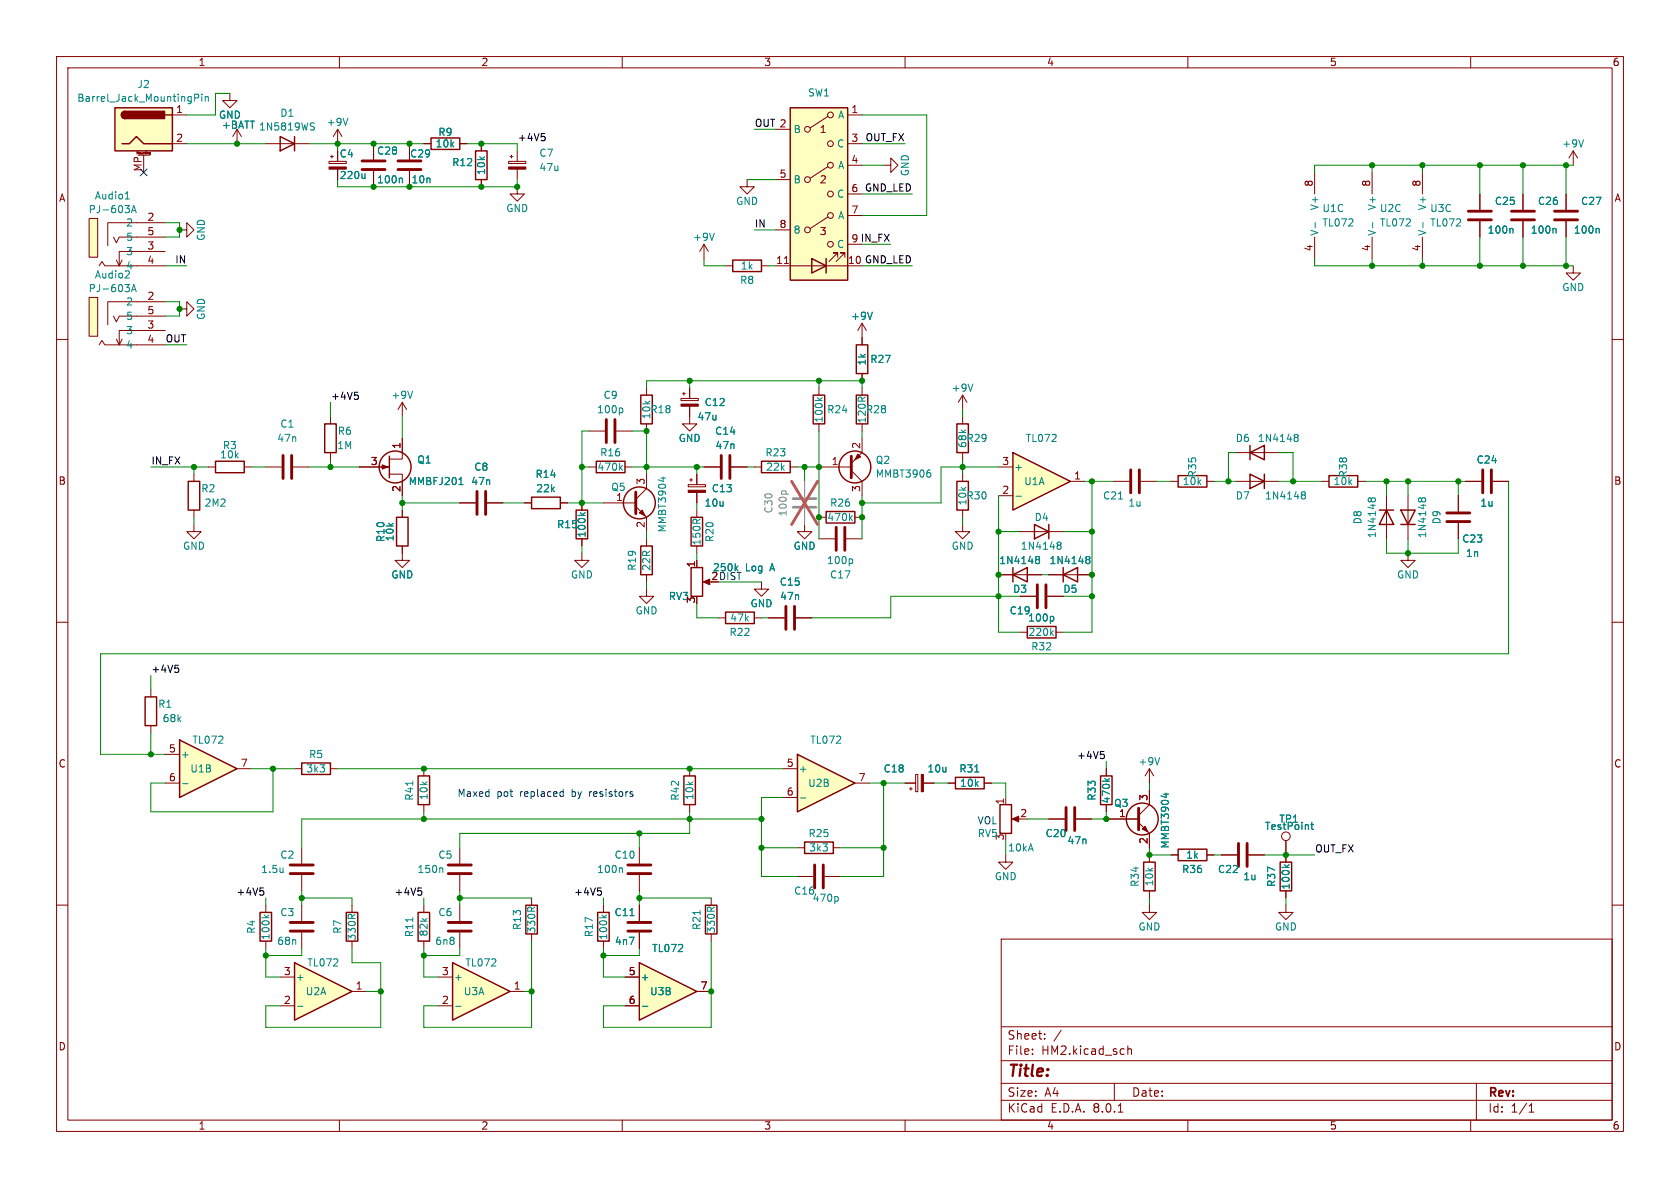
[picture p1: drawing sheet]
<svg xmlns="http://www.w3.org/2000/svg" width="297mm" height="210mm" viewBox="0 0 297 210" stroke-linecap="round" stroke-linejoin="round" font-family="sans-serif">
<g fill="none" stroke="#840000" stroke-width=".18">
<path d="M10 10h277v190h-277zM12 12h273v186h-273zM60 10v2M110 10v2M160 10v2M210 10v2M260 10v2M232.4 30.5v3.8M242.6 30.5v3.8M10 60h2M124.5 43.2l-.8 1.3M124.5 43.2v2.5"/>
<path d="M124.5 43.2l.7 1.3M128.3 47h1.2M134.6 47h1.3M152.4 57.2v3.8M152.4 57.2l-.8 1.2M152.4 57.2l.8 1.2M232.4 41.9v3.8M242.6 41.9v3.8M285 60h2M152.4 66v1.3M170.2 69.9v2.5M170.2 69.9l-.8 1.2"/>
<path d="M170.2 69.9l.7 1.2M36.8 82.6h1.3M43.2 82.6h1.2M123.2 90.2v1.2M123.2 96.5v1.3M124.5 82.6h2.8M129.3 82.6h2.8M133.3 82.6h1.3M139.7 82.6h1.3M142.2 92.7v1.3h1.3l-1.3 1.3-1.2-1.3h1.2M144.8 95.3h2.8M144.8 91.4h1.2"/>
<path d="M149.6 95.3h2.8M151.1 91.4h1.3M170.2 83.8v1.3M170.2 90.2v1.2M180.3 94h7.7M196.8 85.1h2.8M201.7 85.1h2.8M207 85.1h1.3M213.4 85.1h1.2M218.4 85.1h7.7M218.4 80h7.7M233.7 85.1h1.2"/>
<path d="M240 85.1h1.3M245.1 87.6v7.7M248.9 97.8v1.3h1.3l-1.3 1.2-1.3-1.2h1.3M248.9 87.6v7.7M257.8 87.6v2.8M257.8 92.5v2.8M10 110h2M127 109.2h1.3M133.3 109.2h1.3M134.6 102.9v1.2h1.3l-1.3 1.3-1.3-1.3h1.3M135.9 109.2h2.8M140.7 109.2h2.8"/>
<path d="M176.5 101.6h7.6M180.3 105.4h2.8M185.2 105.4h2.8M185.4 101.6h7.6M285 110h2M10 160h2M141 149.9h1.2M147.3 149.9h1.3M285 160h2M177 166h108v32h-108zM60 198v2M110 198v2"/>
<path d="M160 198v2M177 194.5h108M177 191.5h108M177 187.5h108M177 181.5h108M182.5 186.3v.1M182.5 185.5v.1M184.7 183.6v.1M184.7 182.8v.1M187.6 182.1l-1.3 2M197 191.5v3M197.7 196.6h.8"/>
<path d="M199.4 184.9v1.5M199.4 185.5l.2-.1 .4 .1v.9M210 198v2M260 198v2M261 191.5v6.5M270.3 196.6h.9M270.3 195.5l.4-.4v1.5"/>
</g>
<g fill="none" stroke="#840000" stroke-width=".25">
<path d="M129.5 46h5.1v2h-5.1zM151.4 61h2v5h-2zM221 78.7v2.6M38.1 81.5h5.1v2.1h-5.1zM122.2 91.4h2v5.1h-2zM134.6 81.5h5.1v2.1h-5.1zM146 90.4h5.1v2.1h-5.1zM169.2 85.1h2v5.1h-2zM182.9 92.7l2.5 1.3-2.5 1.3zM185.4 92.7v2.6M208.3 84.1h5.1v2h-5.1zM221 83.8l2.5 1.3-2.5 1.3z"/>
<path d="M221 80l2.5-1.3v2.6zM223.5 83.8v2.6M234.9 84.1h5.1v2h-5.1zM243.8 90.2h2.6M245.1 90.2l1.3 2.5h-2.6zM247.6 90.2h2.6l-1.3 2.5zM247.6 92.7h2.6M128.3 108.2h5v2h-5zM179.1 101.6l2.5-1.3v2.6zM179.1 100.3v2.6M188 101.6l2.5-1.3v2.6zM188 100.3v2.6"/>
<path d="M142.2 148.8h5.1v2.1h-5.1z"/>
</g>
<g fill="none" stroke="#008484" stroke-width=".18">
<path d="M232.5 39.3v1M242.7 39.3v1M126.3 41.2l-.4 1.3M154.2 55.2l-.4 1.3M172 67.9l-.4 1.3M228.9 77.3h.1M228.9 76.8h.4l.1 .1 .1 .2-.2 .2M229 77.3h.3M229 77.3l-.1 .1M229.3 77.3l.2 .3-.1 .3-.1 .1h-.4M150.3 91.5l.4 .5M150.5 98.8l.2 .2v.4l-.2 .2"/>
<path d="M150.7 91.2l-.5 .5M183.2 98.9h.1M183.2 98.4h.3l.2 .1 .1 .2-.3 .2M183.3 98.9h.2M183.3 98.9l-.1 .1M183.5 98.9l.3 .3-.1 .3-.2 .1h-.3M187 96.3l.1 .1M187 95.9l.4-.1 .1 .2 .1 .1-.2 .3M187.1 96.4h.3M187.1 96.4h-.1M187.4 96.4l.2 .2-.1 .4-.1 .1-.4-.1M192.1 98.9h.1"/>
<path d="M192.1 98.4h.3l.2 .1 .1 .2-.3 .2M192.2 98.9h.2M192.2 98.9l-.1 .1M192.4 98.9l.3 .3-.1 .3-.2 .1h-.3M197.7 88.2h.8M230.2 87.4l.1 .1M230.2 87l.3-.1 .2 .2 .1 .1-.3 .3M230.3 87.5h.2M230.3 87.5h-.1M230.5 87.5l.3 .2-.1 .4-.2 .1-.3-.1M242.4 88.5v.1M242.4 88.2l-.2-.2-.2 .1-.1 .1v.4"/>
<path d="M242.4 88.2l.3-.2 .3 .1 .1 .1v.4M242.4 88.2v.3M242.4 88.5l.1 .1M251.3 88.2l-.2-.2-.2 .1-.1 .1v.4M251.3 88.2l.3-.2 .3 .1 .1 .1v.4M251.3 88.5v.1M251.3 88.2v.3M251.3 88.5l.1 .1M186.1 109l.2 .2v.4l-.2 .2"/>
</g>
<path d="M127.5 80.5v4.1M129 80.5v4.1M147.8 93.2v4.1M149.4 93.2v4.1M199.9 83.1v4M201.4 83.1v4M255.8 92.2h4M255.8 90.7h4M138.9 107.2v4.1M140.5 107.2v4.1M183.4 103.4v4M184.9 103.4v4" fill="none" stroke="#840000" stroke-width=".51"/>
<path d="M140.2 89.7h4.1M140.2 88.1h4.1" fill="none" stroke="#a1a1a1" stroke-width=".51"/>
<path d="M138.2 87l.2-.2h.4l.2 .2M142.2 85.1v2.8M142.2 89.9v2.8" fill="none" stroke="#a1a1a1" stroke-width=".18"/>
<path d="M140 85.1l4.5 7.6M144.5 85.1l-4.5 7.6" fill="none" stroke="#e75356" stroke-width=".46"/>
<path d="M141 133.4l10.1 5-10.1 5.1z" fill="#ffffc2"/>
<g fill="none" stroke="#840000" stroke-width=".25">
<path d="M143.8 69.9h2v5h-2zM151.4 69.9h2v5h-2zM33.3 85.1h2v5.1h-2zM141 133.4l10.1 5-10.1 5.1zM176.8 142.2h2v5.1h-2zM226.3 152.4h2v5.1h-2z"/>
<circle cx="151.1" cy="82.5" r="2.82"/>
</g>
<g fill="none" stroke="#840000" stroke-width=".18">
<path d="M261.6 34.3v2.8M261.6 39.1v2.8M276.9 34.3v2.8M276.9 39.1v2.8M278.1 26.7l-.7 1.2M278.1 26.7v2.5M278.1 26.7l.8 1.2M144.8 68.6v1.3M144.8 74.9v1.3M152.4 77.5v2.5l-1.9 1.9M152.4 68.6v1.3M152.4 74.9v1.3"/>
<path d="M34.3 83.8v1.3M34.3 90.2v1.2M144.8 82.6h5.7M150.5 83.2l1.9 1.9v2.5M259.1 85.1h2.8M263.9 85.1h2.8M138.4 135.9h2.6M151.1 138.4h2.6M138.4 141h2.6M141 154.9h2.8M145.8 154.9h2.8M177.8 151.1v1.3h1.3l-1.3 1.3-1.3-1.3h1.3"/>
<path d="M177.8 141v1.2M179.3 144.8h1M185.4 144.8h2.8M190.2 144.8h2.8M227.3 148.6v3.8M227.3 157.5v1.3"/>
<circle cx="227.3" cy="147.8" r=".76"/>
</g>
<g fill="none" stroke="#008484" stroke-width=".18">
<path d="M279.9 24.7l-.4 1.3M267.3 40.4l.2 .2v.6M282.5 40.4l.2 .2v.6M144.5 70.3l.5 .5M145.4 70.3l-.5 .4M164.2 83.1h.2M164.3 83.6l.3 .2v.3l-.3 .2M141.5 141.1h1M148 158.5l.2 .2v.4l-.2 .2M227.1 152.9l.4 .4M227.9 152.9l-.5 .3M231.7 145.8h.5"/>
<path d="M231.9 145.4v1l.3 .2"/>
</g>
<path d="M259.6 37.3h4.1M259.6 38.9h4.1M274.8 37.3h4.1M274.8 38.9h4.1M150.5 80.6v3.9M262.1 83.1v4M263.7 83.1v4M144 152.9v4.1M145.5 152.9v4.1M188.5 142.7v4.1M190 142.7v4.1" fill="none" stroke="#840000" stroke-width=".51"/>
<g fill="#840000" stroke="#840000" stroke-width=".18">
<path d="M151.6 80.3l.5 .5-1 .5z"/>
<path d="M178.9 144.8l1.2-.5v1z"/>
</g>
<path d="M179.1 80l10.1 5.1-10.1 5.1z" fill="#ffffc2"/>
<g fill="none" stroke="#840000" stroke-width=".25">
<path d="M84.1 26.7h2v5.1h-2zM169.2 74.9h2v5.1h-2zM179.1 80l10.1 5.1-10.1 5.1zM181.6 110.7h5.1v2.1h-5.1zM168.9 137.4h5.1v2h-5.1zM194.6 137.2h2v5h-2zM202.2 152.4h2v5.1h-2zM208.3 150.1h5.1v2h-5.1zM105.7 161.3h2v5.1h-2z"/>
<circle cx="201.9" cy="144.8" r="2.82"/>
</g>
<g fill="none" stroke="#840000" stroke-width=".18">
<path d="M85.1 25.4v1.3M85.1 31.8v1.2M132.1 31.8v1.2h-1.3l1.3 1.3 1.2-1.3h-1.2M156.2 29.2h1.3v-1.3l1.2 1.3-1.2 1.3v-1.3M251.5 30.5v3.8M269.2 34.3v2.8M269.2 39.1v2.8M251.5 41.9v3.8M278.1 47v1.3h1.3l-1.3 1.2-1.2-1.2h1.2M170.2 73.7v1.2M34.3 92.7v1.3h1.3l-1.3 1.3-1.3-1.3h1.3M47 82.6h2.8"/>
<path d="M51.8 82.6h2.8M170.2 92.7v1.3h1.2l-1.2 1.3-1.3-1.3h1.3M170.2 80v1.3M176.5 87.6h2.6M176.5 82.6h2.6M189.2 85.1h2.6M180.3 111.8h1.3M186.7 111.8h1.3M160 138.4h1.9M160.8 139.4h.5M161 139.2v.5M161.9 136.9h.4v3.1h-.4z"/>
<path d="M163.2 138.4h1.9M167.6 138.4h1.3M174 138.4h1.3M195.6 135.9v1.3M203.2 135.9l-.8 1.3M203.2 135.9v2.5M203.2 139.7v2.5l-1.9 1.9M203.2 135.9l.8 1.3M195.6 144.8h5.7M195.6 142.2v1.3M201.3 145.4l1.9 1.9v2.6M203.2 151.1v1.3"/>
<path d="M203.2 157.5v1.3M207 151.1h1.3M213.4 151.1h1.2M215.9 151.1h2.8M220.7 151.1h2.8M106.7 160v1.3M106.7 166.4v1.2M113 160v2.8M113 164.8v2.8"/>
</g>
<g fill="none" stroke="#008484" stroke-width=".18">
<path d="M251.6 39.3v1M274.9 40.4l.2 .2v.6M179.6 87.7h1M185.9 111.9l.3 .4M186.2 111.5l-.4 .5M172.3 136.5h.8M195.3 137.6l.5 .5M196.2 137.6l-.5 .4M205 133.9l-.4 1.3M205.7 140.4h.9M206.2 140.2v.8M106.4 161.7l.5 .5"/>
<path d="M107.3 161.7l-.5 .4M111.4 161.9h.7"/>
</g>
<g fill="#840000" stroke="#840000" stroke-width=".18">
<path d="M162.9 136.9h.3v3.1h-.3z"/>
<path d="M201.9 146.6l.5-.5 .5 1z"/>
</g>
<path d="M267.2 37.3h4.1M267.2 38.9h4.1M50 80.5v4.1M51.6 80.5v4.1M201.3 142.9v3.8M218.9 149.1v4.1M220.5 149.1v4.1M111 163.1h4.1M111 164.6h4.1" fill="none" stroke="#840000" stroke-width=".51"/>
<path d="M80 170.2l10.2 5.1-10.2 5z" fill="#ffffc2"/>
<path d="M80 170.2l10.2 5.1-10.2 5zM124.7 160h2v5.1h-2z" fill="none" stroke="#840000" stroke-width=".25"/>
<path d="M125.7 158.8v1.2M77.5 177.8h2.5M77.5 172.7h2.5M90.2 175.3h2.5M125.7 165.1v1.3" fill="none" stroke="#840000" stroke-width=".18"/>
<path d="M80.5 177.9h1M123.8 161v.7" fill="none" stroke="#008484" stroke-width=".18"/>
<path d="M113 170.2l10.2 5.1-10.2 5z" fill="#ffffc2"/>
<path d="M93 160h2v5.1h-2zM113 170.2l10.2 5.1-10.2 5z" fill="none" stroke="#840000" stroke-width=".25"/>
<path d="M94 158.8v1.2M113 149.9v2.8M113 154.7v2.8M81.3 160v2.8M81.3 164.8v2.8M94 165.1v1.3M110.5 172.7h2.5M110.5 177.8h2.5M123.2 175.3h2.5" fill="none" stroke="#840000" stroke-width=".18"/>
<path d="M109.9 153.4l.1 .2v.6M113.6 177.9h.9" fill="none" stroke="#008484" stroke-width=".18"/>
<path d="M111 152.9h4.1M111 154.4h4.1M79.2 163.1h4.1M79.2 164.6h4.1" fill="none" stroke="#840000" stroke-width=".51"/>
<path d="M15.8 38.6h1.5v6.9h-1.5z" fill="#ffffc2"/>
<g fill="none" stroke="#840000" stroke-width=".18">
<path d="M15.8 38.6h1.5v6.9h-1.5zM29.2 39.4h-10.2v4M41.9 22.9l-.8 1.2M41.9 22.9v2.5M41.9 22.9l.8 1.2M47 25.4h7.6M66 25.4v2.8M66 30.2v2.8M72.4 25.4v2.8M72.4 30.2v2.8M74.9 25.4h1.3M81.3 25.4h1.2"/>
<path d="M17.5 47l.5-.8 .5 .8h10.7M20.1 41.9l.5 1 .5-1h8.1M20.6 46l.5 1 .5-1M29.2 44.5h-8.1v2.5M31.7 40.6h1.3v1.3l1.3-1.3-1.3-1.2v1.2"/>
</g>
<path d="M22.1 35.2h.8M22.4 34.1l.1-.2v1.3M23.2 37.6l.5-1.3 .4 1.3M23.4 37.2h.6M55.1 22.3l.4 .1 .1 .3-.3 .3h-.3M55.1 21.7l.5 .1M71 31.5l.1 .2v.6" fill="none" stroke="#008484" stroke-width=".18"/>
<path d="M49.5 24.1l2.6 1.3-2.6 1.3zM52.1 24.1v2.6M76.2 24.4h5.1v2h-5.1z" fill="none" stroke="#840000" stroke-width=".25"/>
<path d="M64 28.4h4.1M64 30h4.1M70.4 28.4h4M70.4 30h4" fill="none" stroke="#840000" stroke-width=".51"/>
<path d="M20.3 19.1h10.2v7.6h-10.2z" fill="#ffffc2"/>
<path d="M20.3 19.1h10.2v7.6h-10.2zM22.1 19.7a.64 .64 0 0 0-.6 .6 .64 .64 0 0 0 .6 .7M21.6 25.4h1.3l1.2-1.3 1.3 1.3h5.1M29.2 20.3h1.3M25.7 123.2h2v5.1h-2zM53.3 134.9h5.1v2h-5.1zM73.9 137.2h2v5h-2zM120.9 137.2h2v5h-2z" fill="none" stroke="#840000" stroke-width=".25"/>
<g fill="#840000" stroke="#840000" stroke-width=".25">
<path d="M21.6 19.9l.5-.2v1.3a.63 .63 0 0 1-.6-.4 .63 .63 0 0 1 .1-.7z"/>
<path d="M22.1 19.7h7v1.3h-7z"/>
</g>
<g fill="none" stroke="#840000" stroke-width=".18">
<path d="M40.6 16.5v1.3h1.3l-1.3 1.3-1.2-1.3h1.2M24.2 27.2v-.4l.1 .3 .2-.3v.4M24.4 27.4h2M25.4 27.4v3.1M25.7 26.8v.4M25.9 26.9h.1M25.9 26.8v.1M26.4 27.3h.2M26.4 27.2h.1M26.4 27v.2M26.4 27.2h.2M26.4 27h.1"/>
<path d="M26.4 27h.2M26.6 27.3h.1M26.6 27v.3M30.5 20.3h2.5M30.5 25.4h2.5M58.2 28.5h3v.4h-3zM58.4 27.7h.5M58.7 27.4v.5M59.7 22.9v2.5M59.7 29.9v1.9M59.7 22.9l-.8 1.2M59.7 22.9l.8 1.2"/>
<path d="M26.7 121.9v1.3M26.7 128.3v1.2M52.1 135.9h1.2M58.4 135.9h1.3M74.9 135.9v1.3M121.9 135.9v1.3M74.9 142.2v1.3M81.3 149.9v2.8M81.3 154.7v2.8M121.9 142.2v1.3M203.2 160v1.3h1.3l-1.3 1.3-1.3-1.3h1.3M227.3 160v1.3h1.3l-1.3 1.3-1.2-1.3h1.2"/>
</g>
<path d="M34.4 17.3l.6-.1 .1-.1v-.3l-.7-.2v1.3M35.7 16.6v.2M35.7 17.1v.8M36.3 17.1v.8M36.3 17.2l.2-.1h.3v.8M61.5 20.9l-.4 1.3M64.5 30.7v.9M64.5 31.4l-.2 .2M73 138.1v.7M78.1 153.4l.2 .2v.6" fill="none" stroke="#008484" stroke-width=".18"/>
<path d="M58.2 29.5h3v.4h-3z" fill="#840000" stroke="#840000" stroke-width=".18"/>
<path d="M79.2 152.9h4.1M79.2 154.4h4.1" fill="none" stroke="#840000" stroke-width=".51"/>
<path d="M31.7 130.8l10.2 5.1-10.2 5.1z" fill="#ffffc2"/>
<g fill="none" stroke="#840000" stroke-width=".25">
<path d="M68.8 80.6v3.9M70.1 91.4h2v5.1h-2zM94 87.9h5.1v2h-5.1zM101.9 90.2h2v5.1h-2zM105.4 81.5h5.1v2.1h-5.1zM113.3 96.5h2v5.1h-2zM122.2 100.3h2v5.1h-2zM31.7 130.8l10.2 5.1-10.2 5.1zM46 161.3h2v5.1h-2zM73.9 161.3h2v5.1h-2z"/>
<circle cx="69.8" cy="82.5" r="2.82"/>
<circle cx="113" cy="88.9" r="2.82"/>
</g>
<g fill="none" stroke="#840000" stroke-width=".18">
<path d="M71.1 77.5v3.7h-2.3M71.1 71.1v2.6M71.1 71.1l-.7 1.3M71.1 71.1l.8 1.3M63.5 82.6h5.3M68.8 83.8h2.3v3.8M71.1 96.5v2.6h1.3l-1.3 1.2-1.3-1.2h1.3M71.1 90.2v1.2M81.3 88.9h2.8M86.1 88.9h2.8M92.7 88.9h1.3M99.1 88.9h1.2"/>
<path d="M102.9 97.8v1.3h1.2l-1.2 1.2-1.3-1.2h1.3M102.9 88.9v1.3M102.9 95.3v1.2M104.1 82.6h1.3M106.7 88.9h5.7M110.5 82.6h1.3M112.4 89.5l1.9 1.9v2.6M114.3 83.8v2.6l-1.9 1.9M114.3 95.3v1.2M121.7 85.7h3v.4h-3zM121.9 84.8h.5M122.2 84.6v.5"/>
<path d="M123.2 83.8v1.9M123.2 87v1.9M123.2 99.1v1.2M114.3 104.1v1.3h1.3l-1.3 1.3-1.3-1.3h1.3M114.3 101.6v1.3M124.7 102.9h1M29.2 133.4h2.5M29.2 138.4h2.5M41.9 135.9h2.5M53.3 149.9v2.8M53.3 154.7v2.8M47 160v1.3"/>
<path d="M47 166.4v1.2M53.3 160v2.8M53.3 164.8v2.8M74.9 160v1.3M74.9 166.4v1.2"/>
</g>
<g fill="none" stroke="#008484" stroke-width=".18">
<path d="M72.9 69.2l-.4 1.2M81.1 85.7h.8M81.4 84.6l.1-.2v1.3M102.6 90.6l.5 .5M103.4 90.6l-.4 .4M109.7 82.6l.3 .5M110 82.3l-.4 .5M116.8 84.5h.9M117.3 84.3v.8M130.1 100.4l.4 .5M130.5 100.1l-.5 .4M32.3 138.5h.9"/>
<path d="M50 153.4v.8M50 154.1v.1M46.7 161.7l.5 .5M47.6 161.7l-.5 .4M73 162.2v.8"/>
</g>
<g fill="#840000" stroke="#840000" stroke-width=".18">
<path d="M67.6 82.2l1 .4-1 .3z"/>
<path d="M113 90.7l.5-.5 .5 1z"/>
<path d="M121.7 86.7h3v.3h-3z"/>
<path d="M124.3 102.9l1.2-.5v1z"/>
</g>
<path d="M84.3 86.9v4M85.9 86.9v4M112.4 87v3.8M51.3 152.9h4.1M51.3 154.4h4.1M51.3 163.1h4.1M51.3 164.6h4.1" fill="none" stroke="#840000" stroke-width=".51"/>
<path d="M52.1 170.2l10.1 5.1-10.1 5z" fill="#ffffc2"/>
<path d="M57.4 74.9h2v5.1h-2zM52.1 170.2l10.1 5.1-10.1 5zM61.2 161.3h2v5.1h-2z" fill="none" stroke="#840000" stroke-width=".25"/>
<g fill="none" stroke="#840000" stroke-width=".18">
<path d="M89.9 28.5h3.1v.4h-3.1zM90.2 27.7h.5M90.4 27.4v.5M91.4 33v1.3h-1.2l1.2 1.3 1.3-1.3h-1.3M91.4 26.7v1.8M91.4 29.9v1.9M58.4 73.7v1.2M120.4 70.4h3v.4h-3zM120.6 69.6h.6M120.9 69.3v.6M121.9 71.8v3.1h1.3l-1.3 1.3-1.3-1.3h1.3M121.9 68.6v1.8"/>
<path d="M58.4 80v1.3M49.5 177.8h2.6M49.5 172.7h2.6M62.2 175.3h2.6M62.2 160v1.3M62.2 166.4v1.2"/>
</g>
<path d="M52.6 177.9h1" fill="none" stroke="#008484" stroke-width=".18"/>
<g fill="#840000" stroke="#840000" stroke-width=".18">
<path d="M89.9 29.5h3.1v.4h-3.1z"/>
<path d="M120.4 71.4h3v.4h-3z"/>
</g>
<path d="M139.7 19.1h10.2v30.4h-10.2z" fill="#ffffc2"/>
<g fill="none" stroke="#840000" stroke-width=".18">
<path d="M137.2 22.9h2.5M137.2 31.8h2.5M146.4 38.4l-3.1 2M146.4 29.5l-3.1 2M146.4 20.6l-3.1 2M149.9 20.3h2.5M149.9 25.4h2.5M149.9 29.2h2.5M149.9 34.3h2.5M149.9 38.1h2.5M31.7 54.6h1.3v1.3l1.3-1.3-1.3-1.3v1.3M137.2 47h12.7"/>
<path d="M137.2 40.6h2.5M138.7 46.6h.7M148.1 45.5v-.8h-.8h.8l-1.5 1.5M149.4 45.5v-.8h-.8h.8l-1.6 1.5M149.9 43.2h2.5M104.1 76.2h2.8M109 76.2h2.8M114.3 68.6v1.3M114.3 74.9v1.3"/>
<circle cx="142.7" cy="31.8" r=".51"/>
<circle cx="142.7" cy="22.9" r=".51"/>
<circle cx="146.8" cy="34.3" r=".51"/>
<circle cx="146.8" cy="25.4" r=".51"/>
<circle cx="146.8" cy="29.2" r=".51"/>
<circle cx="146.8" cy="20.3" r=".51"/>
<circle cx="146.8" cy="38.1" r=".51"/>
<circle cx="142.7" cy="40.6" r=".51"/>
<circle cx="146.8" cy="43.2" r=".51"/>
</g>
<path d="M139.7 19.1h10.2v30.4h-10.2zM143.5 45.7l2.5 1.3-2.5 1.3zM146 45.7v2.6M113.3 69.9h2v5h-2z" fill="none" stroke="#840000" stroke-width=".25"/>
<path d="M107.2 74.2v4M108.7 74.2v4" fill="none" stroke="#840000" stroke-width=".51"/>
<path d="M109.9 72.1l.2 .3v.3l-.2 .3" fill="none" stroke="#008484" stroke-width=".18"/>
<path d="M15.8 52.6h1.5v6.8h-1.5z" fill="#ffffc2"/>
<g fill="none" stroke="#840000" stroke-width=".18">
<path d="M59.7 29.9v1.9M66 25.4v2.8M66 30.2v2.8M72.4 25.4v2.8M72.4 30.2v2.8M74.9 25.4h1.3M81.3 25.4h1.2M85.1 25.4v1.3M85.1 31.8v1.2M261.6 34.3v2.8M261.6 39.1v2.8M269.2 34.3v2.8"/>
<path d="M269.2 39.1v2.8M276.9 34.3v2.8M276.9 39.1v2.8M15.8 52.6h1.5v6.8h-1.5zM20.1 55.9l.5 1 .5-1h8.1M20.6 59.9l.5 1.1 .5-1.1M29.2 53.3h-10.2v4.1M29.2 58.4h-8.1v2.6M152.4 59.7v1.3M17.5 61l.5-.8 .5 .8h10.7M71.1 77.5v2.5M121.9 68.6v1.8"/>
<path d="M121.9 71.8v1.9M152.4 66v1.3M63.5 82.6h5.3M71.1 85.1v2.5M71.1 90.2v1.2M71.1 96.5v1.3M81.3 88.9h2.8M86.1 88.9h2.8M92.7 88.9h1.3M99.1 88.9h1.2M102.9 88.9v1.3M102.9 95.3v1.2"/>
<path d="M123.2 83.8v1.9M123.2 87v1.9M123.2 99.1v1.2M124.5 82.6h2.8M129.3 82.6h2.8M257.8 87.6v2.8M257.8 92.5v2.8M259.1 85.1h2.8M263.9 85.1h2.8M135.9 109.2h2.8M140.7 109.2h2.8M176.5 101.6h2.6"/>
<path d="M180.3 105.4h2.8M181.6 101.6h2.5M185.2 105.4h2.8M185.4 101.6h2.6M190.5 101.6h2.5M160 138.4h1.9M163.2 138.4h1.9M167.6 138.4h1.3M174 138.4h1.3M195.6 135.9v1.3M203.2 139.7v2.5M185.4 144.8h2.8"/>
<path d="M190.2 144.8h2.8M195.6 144.8h5.7M195.6 142.2v1.3M203.2 147.3v2.6M207 151.1h1.3M213.4 151.1h1.2M215.9 151.1h2.8M220.7 151.1h2.8M227.3 148.6v3.8M227.3 157.5v1.3M110.5 172.7h2.5M110.5 177.8h2.5"/>
<path d="M113 160v2.8M113 164.8v2.8M123.2 175.3h2.5"/>
</g>
<g fill="none" stroke="#008484" stroke-width=".18">
<path d="M64.5 30.7v.9M64.5 31.4l-.2 .2M71 31.5l.1 .2v.6M22.8 48.4l-.7 .7h.8M23.2 51.6l.5-1.3 .4 1.3M23.4 51.2h.6M154.2 55.2l-.4 1.3M267.3 40.4l.2 .2v.6M274.9 40.4l.2 .2v.6M282.5 40.4l.2 .2v.6M81.1 85.7h.8M81.4 84.6l.1-.2v1.3"/>
<path d="M102.6 90.6l.5 .5M103.4 90.6l-.4 .4M183.2 98.9h.1M183.2 98.4h.3l.2 .1 .1 .2-.3 .2M183.3 98.9h.2M183.3 98.9l-.1 .1M183.5 98.9l.3 .3-.1 .3-.2 .1h-.3M192.1 98.4h.3l.2 .1 .1 .2-.3 .2M192.1 98.9h.1M192.2 98.9h.2M192.2 98.9l-.1 .1M192.4 98.9l.3 .3-.1 .3-.2 .1h-.3"/>
<path d="M130.1 100.4l.4 .5M130.5 100.1l-.5 .4M186.1 109l.2 .2v.4l-.2 .2M172.3 136.5h.8M195.3 137.6l.5 .5M196.2 137.6l-.5 .4M205.7 140.4h.9M206.2 140.2v.8M227.1 152.9l.4 .4M227.9 152.9l-.5 .3M231.7 145.8h.5M231.9 145.4v1l.3 .2"/>
<path d="M111.4 161.9h.7M113.6 177.9h.9"/>
</g>
<g fill="none" stroke="#000" stroke-width=".18">
<path d="M95.7 23.6h.6M96.1 24.1l.3 .2v.3l-.3 .3M62.7 69.3h.6M63.1 69.8l.3 .3v.3l-.3 .2M30.9 117.6h.6M31.4 118.1l.2 .2v.3l-.2 .3M194.6 132.8h.6M195 133.3l.2 .3v.3l-.2 .2M46 157h.6M46.4 157.5l.2 .2v.3l-.2 .2M73.9 157h.6M74.3 157.5l.3 .2v.3l-.3 .2"/>
<path d="M105.7 157h.6M106.1 157.5l.2 .2v.3l-.2 .2"/>
</g>
<path d="M99.2 139.9l.4 .1M99.6 139.5v1.3M99.6 140.7l-.4 .1M111.9 140.4v.3" fill="none" stroke="#0000c2" stroke-width=".18"/>
<g fill="none" stroke="#008400" stroke-width=".18">
<path d="M40.6 16.5h-2.5v3.8h-5.1M29.2 39.4h2.5v2.5h-2.5M33 25.4h14M54.6 25.4h20.3M59.7 25.4v1.3M59.7 31.8v1.2h31.7v-1.2M82.5 25.4h8.9v1.3M132.1 31.8h5.1M133.3 22.9h3.9M152.4 20.3h11.4v17.8h-11.4M152.4 34.3h8.9M152.4 29.2h3.8"/>
<path d="M152.4 25.4h7.6M242.6 29.2v1.3M251.5 29.2v1.3M261.6 29.2v5.1M269.2 29.2v5.1M276.9 29.2v5.1M278.1 29.2h-45.7v1.3M29.2 47h3.8M29.2 53.3h2.5v2.6h-2.5M124.5 45.7v1.3h3.8M133.3 40.6h3.9M135.9 47h1.3"/>
<path d="M152.4 43.2h5.1M152.4 47h8.9M232.4 45.7v1.3h45.7M242.6 45.7v1.3M251.5 45.7v1.3M261.6 41.9v5.1M269.2 41.9v5.1M276.9 41.9v5.1M29.2 61h3.8M58.4 71.1v2.6M71.1 73.7v3.8M104.1 76.2h-1.2v12.7"/>
<path d="M111.8 76.2h2.5v7.6M114.3 68.6v-1.3h38.1v1.3M121.9 67.3v1.3M144.8 67.3v1.3M144.8 76.2v19.1M152.4 76.2v1.3M170.2 72.4v1.3M26.7 82.6h10.1M34.3 82.6v1.2M34.3 91.4v1.3M44.4 82.6h2.6M54.6 82.6h8.9"/>
<path d="M58.4 81.3v1.3M71.1 87.6v2.6M71.1 88.9h10.2M88.9 88.9h3.8M100.3 88.9h6.4M102.9 96.5v1.3M102.9 82.6h1.2M111.8 82.6h12.7M114.3 94v1.3M123.2 82.6v1.2M123.2 88.9v1.3M123.2 97.8v1.3"/>
<path d="M132.1 82.6h1.2M141 82.6h3.8M142.2 82.6v2.5M152.4 87.6v7.7M170.2 81.3v2.5M170.2 91.4v1.3M176.5 87.6v24.2h3.8M176.5 82.6h-10.1v6.3h-14M176.5 94h3.8M188 94h5M191.8 85.1h5M193 85.1v26.7h-5"/>
<path d="M204.5 85.1h2.5M214.6 85.1h3.8M218.4 80h-1.2v5.1M226.1 85.1h7.6M226.1 80h2.5v5.1M241.3 85.1h17.8M245.1 85.1v2.5M245.1 95.3v2.5h12.7v-2.5M248.9 85.1v2.5M248.9 95.3v2.5M257.8 85.1v2.5M266.7 85.1v30.5h-248.9v17.8h11.4"/>
<path d="M26.7 119.4v2.5M114.3 102.9v1.2M123.2 106.7v2.5h3.8M127 102.9h7.6M134.6 109.2h1.3M180.3 105.4h-22.8v3.8h-14M184.1 101.6h1.3M188 105.4h5M26.7 129.5v3.9M44.4 135.9h7.7M48.3 135.9v7.6h-21.6v-5.1h2.5M59.7 135.9h78.7"/>
<path d="M153.7 138.4h6.3M156.2 138.4v16.5h-7.6M165.1 138.4h2.5M175.3 138.4h2.5v2.6M195.6 134.6v1.3M203.2 138.4v1.3M47 158.8v1.2M53.3 158.8h8.9v1.2M53.3 157.5v2.5M74.9 143.5v1.3M74.9 158.8v1.2M81.3 158.8h12.7"/>
<path d="M81.3 157.5v2.5M106.7 158.8v1.2M113 158.8h12.7M113 147.3v2.6M113 157.5v2.5M121.9 143.5v3.8h-40.6v2.6M134.6 149.9h6.4M134.6 144.8h-81.3v5.1M138.4 141h-3.8v13.9h6.4M148.6 149.9h7.6M177.8 148.6v2.5M181.6 144.8h3.8"/>
<path d="M195.6 143.5v1.3h-2.6M203.2 149.9v1.2h3.8M203.2 158.8v1.2M214.6 151.1h1.3M223.5 151.1h8.9M227.3 158.8v1.2M47 167.6v5.1h2.5M53.3 167.6v1.3h-6.3M62.2 167.6v2.6h5.1v11.4h-20.3v-3.8h2.5M64.8 175.3h2.5M74.9 167.6v5.1h2.6M81.3 167.6v1.3h-6.4"/>
<path d="M92.7 175.3h1.3M94 166.4v15.2h-19.1v-3.8h2.6M106.7 167.6v5.1h3.8M113 167.6v1.3h-6.3M125.7 166.4v15.2h-19v-3.8h3.8"/>
</g>
<path d="M24.8 29.9l1.2 1.2M26 29.9l-1.2 1.2" fill="none" stroke="#000084" stroke-width=".18"/>
<path d="M138.2 87l.2-.2h.4l.2 .2M142.2 85.1v2.8M142.2 89.9v2.8" fill="none" stroke="#a1a1a1" stroke-width=".18"/>
<path d="M140 85.1l4.5 7.6M144.5 85.1l-4.5 7.6" fill="none" stroke="#e75356" stroke-width=".46"/>
<g fill="#008400" stroke="#008400" stroke-width=".18">
<circle cx="248.9" cy="97.8" r=".46"/>
<circle cx="228.6" cy="85.1" r=".46"/>
<circle cx="245.1" cy="85.1" r=".46"/>
<circle cx="193" cy="94" r=".46"/>
<circle cx="193" cy="105.4" r=".46"/>
<circle cx="193" cy="101.6" r=".46"/>
<circle cx="217.2" cy="85.1" r=".46"/>
<circle cx="257.8" cy="85.1" r=".46"/>
<circle cx="248.9" cy="85.1" r=".46"/>
<circle cx="227.3" cy="151.1" r=".46"/>
<circle cx="195.6" cy="144.8" r=".46"/>
<circle cx="203.2" cy="151.1" r=".46"/>
<circle cx="142.2" cy="82.6" r=".46"/>
<circle cx="152.4" cy="88.9" r=".46"/>
<circle cx="152.4" cy="91.4" r=".46"/>
<circle cx="144.8" cy="82.6" r=".46"/>
<circle cx="144.8" cy="91.4" r=".46"/>
<circle cx="193" cy="85.1" r=".46"/>
<circle cx="176.5" cy="94" r=".46"/>
<circle cx="170.2" cy="82.6" r=".46"/>
<circle cx="152.4" cy="67.3" r=".46"/>
<circle cx="144.8" cy="67.3" r=".46"/>
<circle cx="176.5" cy="101.6" r=".46"/>
<circle cx="176.5" cy="105.4" r=".46"/>
<circle cx="156.2" cy="149.9" r=".46"/>
<circle cx="156.2" cy="138.4" r=".46"/>
<circle cx="269.2" cy="47" r=".46"/>
<circle cx="261.6" cy="47" r=".46"/>
<circle cx="251.5" cy="29.2" r=".46"/>
<circle cx="261.6" cy="29.2" r=".46"/>
<circle cx="269.2" cy="29.2" r=".46"/>
<circle cx="276.9" cy="47" r=".46"/>
<circle cx="276.9" cy="29.2" r=".46"/>
<circle cx="251.5" cy="47" r=".46"/>
<circle cx="242.6" cy="47" r=".46"/>
<circle cx="242.6" cy="29.2" r=".46"/>
<circle cx="106.7" cy="168.9" r=".46"/>
<circle cx="113" cy="158.8" r=".46"/>
<circle cx="81.3" cy="158.8" r=".46"/>
<circle cx="94" cy="175.3" r=".46"/>
<circle cx="125.7" cy="175.3" r=".46"/>
<circle cx="31.7" cy="40.6" r=".46"/>
<circle cx="41.9" cy="25.4" r=".46"/>
<circle cx="72.4" cy="33" r=".46"/>
<circle cx="72.4" cy="25.4" r=".46"/>
<circle cx="66" cy="33" r=".46"/>
<circle cx="66" cy="25.4" r=".46"/>
<circle cx="59.7" cy="25.4" r=".46"/>
<circle cx="26.7" cy="133.4" r=".46"/>
<circle cx="113" cy="147.3" r=".46"/>
<circle cx="134.6" cy="149.9" r=".46"/>
<circle cx="134.6" cy="144.8" r=".46"/>
<circle cx="121.9" cy="144.8" r=".46"/>
<circle cx="74.9" cy="144.8" r=".46"/>
<circle cx="74.9" cy="135.9" r=".46"/>
<circle cx="48.3" cy="135.9" r=".46"/>
<circle cx="121.9" cy="135.9" r=".46"/>
<circle cx="58.4" cy="82.6" r=".46"/>
<circle cx="71.1" cy="88.9" r=".46"/>
<circle cx="114.3" cy="82.6" r=".46"/>
<circle cx="123.2" cy="82.6" r=".46"/>
<circle cx="102.9" cy="82.6" r=".46"/>
<circle cx="102.9" cy="88.9" r=".46"/>
<circle cx="74.9" cy="168.9" r=".46"/>
<circle cx="47" cy="168.9" r=".46"/>
<circle cx="53.3" cy="158.8" r=".46"/>
<circle cx="67.3" cy="175.3" r=".46"/>
<circle cx="91.4" cy="33" r=".46"/>
<circle cx="121.9" cy="67.3" r=".46"/>
<circle cx="85.1" cy="33" r=".46"/>
<circle cx="85.1" cy="25.4" r=".46"/>
<circle cx="114.3" cy="76.2" r=".46"/>
<circle cx="31.7" cy="54.6" r=".46"/>
<circle cx="34.3" cy="82.6" r=".46"/>
</g>
<text font-size="2.8" fill="#840000" x="178" y="190.9">Title:</text>
<g font-size="2.1" fill="#840000">
<text x="178" y="184">Sheet:</text>
<text x="178" y="186.7">File:</text>
<text x="184.1" y="186.7">HM2.kicad_sch</text>
<text x="178" y="196.9">KiCad</text>
<text x="178" y="194.1">Size:</text>
<text x="184.7" y="194.1">A4</text>
<text x="185.7" y="196.9">E.D.A.</text>
<text x="193.3" y="196.9">8.0.1</text>
<text x="200" y="194.1">Date:</text>
<text x="263" y="194.3">Rev:</text>
<text x="263" y="196.9">Id:</text>
<text x="267.1" y="196.9">1/1</text>
</g>
<g font-size="1.8" fill="#840000">
<text x="35" y="11.9">1</text>
<text x="85" y="11.9">2</text>
<text x="135" y="11.9">3</text>
<text x="185" y="11.9">4</text>
<text x="235" y="11.9">5</text>
<text x="285" y="11.9">6</text>
<text x="31" y="20.1">1</text>
<text x="144.8" y="23.7">1</text>
<text x="150.4" y="20.1">1</text>
<text x="31" y="25.1">2</text>
<text x="60" y="28">C4</text>
<text x="150.4" y="25.1">3</text>
<text x="150.4" y="29">4</text>
<text x="10.3" y="35.9">A</text>
<text x="25.1" y="30.4" transform="rotate(-90 25.1 30.4)">MP</text>
<text x="137.7" y="31.5">5</text>
<text x="144.8" y="32.6">2</text>
<text x="150.4" y="34">6</text>
<text x="232.2" y="33.1" transform="rotate(-90 232.2 33.1)">8</text>
<text x="242.3" y="33.1" transform="rotate(-90 242.3 33.1)">8</text>
<text x="251.2" y="33.1" transform="rotate(-90 251.2 33.1)">8</text>
<text x="285.3" y="35.9">A</text>
<text x="26" y="39.1">2</text>
<text x="26" y="41.7">5</text>
<text x="137.7" y="40.4">8</text>
<text x="144.8" y="41.8">3</text>
<text x="150.4" y="37.8">7</text>
<text x="26" y="44.2">3</text>
<text x="26" y="46.7">4</text>
<text x="137.1" y="46.7">11</text>
<text x="232.2" y="44.5" transform="rotate(-90 232.2 44.5)">4</text>
<text x="242.3" y="44.5" transform="rotate(-90 242.3 44.5)">4</text>
<text x="251.2" y="44.5" transform="rotate(-90 251.2 44.5)">4</text>
<text x="26" y="53.1">2</text>
<text x="26" y="58.2">3</text>
<text x="26" y="55.6">5</text>
<text x="26" y="60.7">4</text>
<text x="65.5" y="82.3">3</text>
<text x="70.9" y="79.4" transform="rotate(-90 70.9 79.4)">1</text>
<text x="146.9" y="82.3">1</text>
<text x="152.1" y="79.4" transform="rotate(-90 152.1 79.4)">2</text>
<text x="177.1" y="82.3">3</text>
<text x="10.3" y="85.9">B</text>
<text x="70.9" y="87.1" transform="rotate(-90 70.9 87.1)">2</text>
<text x="108.8" y="88.6">1</text>
<text x="114" y="85.8" transform="rotate(-90 114 85.8)">3</text>
<text x="152.1" y="87.1" transform="rotate(-90 152.1 87.1)">3</text>
<text x="177.1" y="87.4">2</text>
<text x="189.8" y="84.8">1</text>
<text x="285.3" y="85.9">B</text>
<text x="114" y="93.4" transform="rotate(-90 114 93.4)">2</text>
<text x="122.9" y="100.4" transform="rotate(-90 122.9 100.4)">1</text>
<text x="122.9" y="106.8" transform="rotate(-90 122.9 106.8)">3</text>
<text x="125.7" y="102.6">2</text>
<text x="10.3" y="135.9">C</text>
<text x="29.8" y="133.1">5</text>
<text x="42.5" y="135.6">7</text>
<text x="139" y="135.6">5</text>
<text x="285.3" y="135.9">C</text>
<text x="29.8" y="138.2">6</text>
<text x="139" y="140.7">6</text>
<text x="151.7" y="138.2">7</text>
<text x="177.5" y="142.3" transform="rotate(-90 177.5 142.3)">1</text>
<text x="202.9" y="141.7" transform="rotate(-90 202.9 141.7)">3</text>
<text x="180.3" y="144.5">2</text>
<text x="197.7" y="144.5">1</text>
<text x="202.9" y="149.3" transform="rotate(-90 202.9 149.3)">2</text>
<text x="50.1" y="172.5">3</text>
<text x="78" y="172.5">3</text>
<text x="111.1" y="172.5">5</text>
<text x="50.1" y="177.5">2</text>
<text x="62.8" y="175">1</text>
<text x="78" y="177.5">2</text>
<text x="90.7" y="175">1</text>
<text x="111.1" y="177.5">6</text>
<text x="123.8" y="175">7</text>
<text x="10.3" y="185.9">D</text>
<text x="285.3" y="185.9">D</text>
<text x="35" y="199.9">1</text>
<text x="85" y="199.9">2</text>
<text x="135" y="199.9">3</text>
<text x="185" y="199.9">4</text>
<text x="235" y="199.9">5</text>
<text x="285" y="199.9">6</text>
</g>
<g font-size="1.8" fill="#008484">
<text x="24.2" y="15.8">J2</text>
<text x="142.7" y="17.3">SW1</text>
<text x="13.6" y="18.2">Barrel_Jack_MountingPin</text>
<text x="38.6" y="21.2">GND</text>
<text x="39.1" y="23">+BATT 1N5819WS</text>
<text x="39.1" y="23">+BATT</text>
<text x="49.5" y="20.8">D1</text>
<text x="57.7" y="22.5">+9V</text>
<text x="140.2" y="23.7">B</text>
<text x="148.1" y="21.2">A</text>
<text x="66.6" y="27.5">C28</text>
<text x="72.4" y="28">C29</text>
<text x="76.9" y="26.3">10k</text>
<text x="77.4" y="24.2">R9</text>
<text x="79.8" y="29.6">R12</text>
<text x="95.3" y="27.9">C7</text>
<text x="147.9" y="26.3">C</text>
<text x="276.1" y="26.3">+9V</text>
<text x="16.7" y="35.5">Audio1</text>
<text x="60" y="31.9">220u</text>
<text x="66.6" y="32.6">100n</text>
<text x="72.7" y="32.6">10n</text>
<text x="86" y="31" transform="rotate(-90 86 31)">10k</text>
<text x="95.3" y="30.5">47u</text>
<text x="140.2" y="32.6">B</text>
<text x="147.9" y="35.2">C</text>
<text x="148.1" y="30.1">A</text>
<text x="160.9" y="31.2" transform="rotate(-90 160.9 31.2)">GND</text>
<text x="15.6" y="37.9">PJ-603A</text>
<text x="22.2" y="40.2">2</text>
<text x="89.4" y="37.7">GND</text>
<text x="130" y="36.4">GND</text>
<text x="140.2" y="41.5">8</text>
<text x="148.1" y="39">A</text>
<text x="233.3" y="41.8" transform="rotate(-90 233.3 41.8)">V-</text>
<text x="233.3" y="37.3" transform="rotate(-90 233.3 37.3)">V+</text>
<text x="233.7" y="37.7">U1C</text>
<text x="233.7" y="40.2">TL072</text>
<text x="243.4" y="41.8" transform="rotate(-90 243.4 41.8)">V-</text>
<text x="243.4" y="37.3" transform="rotate(-90 243.4 37.3)">V+</text>
<text x="243.8" y="37.7">U2C</text>
<text x="243.8" y="40.2">TL072</text>
<text x="252.3" y="41.8" transform="rotate(-90 252.3 41.8)">V-</text>
<text x="252.3" y="37.3" transform="rotate(-90 252.3 37.3)">V+</text>
<text x="252.7" y="37.7">U3C</text>
<text x="252.7" y="40.2">TL072</text>
<text x="262.9" y="41.5">100n</text>
<text x="264.2" y="36.4">C25</text>
<text x="270.5" y="41.5">100n</text>
<text x="271.8" y="36.4">C26</text>
<text x="278.1" y="41.5">100n</text>
<text x="279.4" y="36.4">C27</text>
<text x="22.2" y="45.3">3</text>
<text x="22.2" y="47.9">4</text>
<text x="22.2" y="42.8">5</text>
<text x="36.4" y="42.7" transform="rotate(-90 36.4 42.7)">GND</text>
<text x="122.4" y="42.8">+9V</text>
<text x="130.9" y="47.9">1k</text>
<text x="147.9" y="44">C</text>
<text x="15.6" y="51.9">PJ-603A</text>
<text x="16.7" y="49.4">Audio2</text>
<text x="130.7" y="50.4">R8</text>
<text x="276.1" y="51.7">GND</text>
<text x="22.2" y="54.2">2</text>
<text x="22.2" y="59.3">3</text>
<text x="22.2" y="56.7">5</text>
<text x="36.4" y="56.6" transform="rotate(-90 36.4 56.6)">GND</text>
<text x="150.4" y="56.7">+9V</text>
<text x="22.2" y="61.8">4</text>
<text x="153.3" y="64.7" transform="rotate(-90 153.3 64.7)">1k</text>
<text x="153.8" y="64.4">R27</text>
<text x="69.1" y="70.7">+9V</text>
<text x="106.6" y="70.7">C9</text>
<text x="124.5" y="72">C12</text>
<text x="168.1" y="69.4">+9V</text>
<text x="49.5" y="75.8">C1</text>
<text x="59.6" y="77.1">R6</text>
<text x="105.5" y="73.3">100p</text>
<text x="114.9" y="73.3">R18</text>
<text x="115.2" y="74.2" transform="rotate(-90 115.2 74.2)">10k</text>
<text x="123.2" y="74.5">47u</text>
<text x="126.3" y="77.1">C14</text>
<text x="145.6" y="74.8" transform="rotate(-90 145.6 74.8)">100k</text>
<text x="146.1" y="73.3">R24</text>
<text x="153" y="73.3">R28</text>
<text x="153.3" y="74.9" transform="rotate(-90 153.3 74.9)">120R</text>
<text x="38.8" y="81.2">10k</text>
<text x="39.3" y="79.6">R3</text>
<text x="48.9" y="78.3">47n</text>
<text x="59.5" y="79.6">1M</text>
<text x="73.7" y="82.1">Q1</text>
<text x="83.7" y="83.4">C8</text>
<text x="105.5" y="83.4">470k</text>
<text x="106" y="80.9">R16</text>
<text x="119.9" y="78.3">GND</text>
<text x="126.4" y="79.6">47n</text>
<text x="135.2" y="80.9">R23</text>
<text x="135.3" y="83.4">22k</text>
<text x="154.7" y="82.2">Q2</text>
<text x="170.8" y="78.3">R29</text>
<text x="171" y="79.3" transform="rotate(-90 171 79.3)">68k</text>
<text x="179.2" y="83.4">+</text>
<text x="181.2" y="78.3">TL072</text>
<text x="218.4" y="78.3">D6</text>
<text x="222.3" y="78.3">1N4148</text>
<text x="260.9" y="82.1">C24</text>
<text x="35.5" y="87.2">R2</text>
<text x="36.1" y="89.8">2M2</text>
<text x="72.1" y="86">MMBFJ201</text>
<text x="83.2" y="86">47n</text>
<text x="94.6" y="84.7">R14</text>
<text x="94.7" y="87.2">22k</text>
<text x="108" y="87">Q5</text>
<text x="124.5" y="89.8">10u</text>
<text x="125.7" y="87.2">C13</text>
<text x="146.6" y="89.8">R26</text>
<text x="154.7" y="84.6">MMBT3906</text>
<text x="170.8" y="88.5">R30</text>
<text x="171" y="89.5" transform="rotate(-90 171 89.5)">10k</text>
<text x="181" y="86">U1A</text>
<text x="194.9" y="88.5">C21</text>
<text x="199.4" y="89.8">1u</text>
<text x="209" y="86">10k</text>
<text x="211.7" y="84.5" transform="rotate(-90 211.7 84.5)">R35</text>
<text x="218.4" y="88.5">D7</text>
<text x="223.5" y="88.5">1N4148</text>
<text x="235.7" y="86">10k</text>
<text x="238.4" y="84.5" transform="rotate(-90 238.4 84.5)">R38</text>
<text x="261.6" y="89.8">1u</text>
<text x="68.2" y="95.9" transform="rotate(-90 68.2 95.9)">R10</text>
<text x="69.8" y="95.8" transform="rotate(-90 69.8 95.8)">10k</text>
<text x="98.4" y="93.6">R15</text>
<text x="103.7" y="95.1" transform="rotate(-90 103.7 95.1)">100k</text>
<text x="118" y="94.2" transform="rotate(-90 118 94.2)">MMBT3904</text>
<text x="126.3" y="95.9" transform="rotate(-90 126.3 95.9)">R20</text>
<text x="146.2" y="92.3">470k</text>
<text x="182.8" y="92.3">D4</text>
<text x="240.9" y="92.8" transform="rotate(-90 240.9 92.8)">D8</text>
<text x="243.4" y="95.2" transform="rotate(-90 243.4 95.2)">1N4148</text>
<text x="252.3" y="95.2" transform="rotate(-90 252.3 95.2)">1N4148</text>
<text x="254.9" y="92.8" transform="rotate(-90 254.9 92.8)">D9</text>
<text x="32.3" y="97.4">GND</text>
<text x="112.6" y="101" transform="rotate(-90 112.6 101)">R19</text>
<text x="115.2" y="101" transform="rotate(-90 115.2 101)">22R</text>
<text x="124.1" y="96.5" transform="rotate(-90 124.1 96.5)">150R</text>
<text x="125.9" y="101.2">250k</text>
<text x="131.8" y="101.2">Log</text>
<text x="136.3" y="101.2">A</text>
<text x="140.2" y="97.4">GND</text>
<text x="146.1" y="99.9">100p</text>
<text x="168.1" y="97.4">GND</text>
<text x="176.5" y="99.9">1N4148</text>
<text x="180.4" y="97.4">1N4148</text>
<text x="185.4" y="99.9">1N4148</text>
<text x="258.4" y="96.1">C23</text>
<text x="259.1" y="98.7">1n</text>
<text x="69.1" y="102.5">GND</text>
<text x="100.8" y="102.5">GND</text>
<text x="118.1" y="106.3">RV3</text>
<text x="132.6" y="107.5">GND</text>
<text x="137.8" y="103.7">C15</text>
<text x="137.8" y="106.3">47n</text>
<text x="146.6" y="102.5">C17</text>
<text x="179" y="105">D3</text>
<text x="187.9" y="105">D5</text>
<text x="246.9" y="102.5">GND</text>
<text x="112.3" y="108.8">GND</text>
<text x="128.9" y="112.6">R22</text>
<text x="129" y="110.1">47k</text>
<text x="178.4" y="108.8">C19</text>
<text x="181.7" y="110.1">100p</text>
<text x="181.7" y="112.6">220k</text>
<text x="182.2" y="115.2">R32</text>
<text x="27.9" y="125.3">R1</text>
<text x="28.7" y="127.9">68k</text>
<text x="33.9" y="131.7">TL072</text>
<text x="143.1" y="131.7">TL072</text>
<text x="31.9" y="134.2">+</text>
<text x="33.6" y="136.8">U1B</text>
<text x="54.1" y="136.8">3k3</text>
<text x="54.5" y="134.2">R5</text>
<text x="141.1" y="136.8">+</text>
<text x="156.1" y="136.8">C18</text>
<text x="163.9" y="136.8">10u</text>
<text x="169.5" y="136.8">R31</text>
<text x="201.2" y="135.5">+9V</text>
<text x="73.3" y="141.6" transform="rotate(-90 73.3 141.6)">R41</text>
<text x="75.8" y="141.5" transform="rotate(-90 75.8 141.5)">10k</text>
<text x="120.2" y="141.6" transform="rotate(-90 120.2 141.6)">R42</text>
<text x="122.8" y="141.5" transform="rotate(-90 122.8 141.5)">10k</text>
<text x="142.8" y="139.3">U2B</text>
<text x="169.6" y="139.3">10k</text>
<text x="193.9" y="141.6" transform="rotate(-90 193.9 141.6)">R33</text>
<text x="196.4" y="142.1" transform="rotate(-90 196.4 142.1)">470k</text>
<text x="196.9" y="142.8">Q3</text>
<text x="142.8" y="148.2">R25</text>
<text x="172.7" y="148.2">RV5</text>
<text x="177.5" y="148.7" transform="rotate(-90 177.5 148.7)">3</text>
<text x="184.7" y="148.2">C20</text>
<text x="188.6" y="149.5">47n</text>
<text x="223.5" y="146.9">TestPoint</text>
<text x="226.1" y="145.6">TP1</text>
<text x="46.1" y="154.5">1.5u</text>
<text x="49.5" y="152">C2</text>
<text x="73.7" y="154.5">150n</text>
<text x="77.4" y="152">C5</text>
<text x="105.5" y="154.5">100n</text>
<text x="108.5" y="152">C10</text>
<text x="143" y="150.7">3k3</text>
<text x="175.8" y="155.8">GND</text>
<text x="178.1" y="150.7">10kA</text>
<text x="206.9" y="150.1" transform="rotate(-90 206.9 150.1)">MMBT3904</text>
<text x="208.9" y="154.5">R36</text>
<text x="209.6" y="152">1k</text>
<text x="215.2" y="154.5">C22</text>
<text x="219.7" y="155.8">1u</text>
<text x="140.3" y="158.3">C16</text>
<text x="143.6" y="159.6">470p</text>
<text x="201.5" y="156.9" transform="rotate(-90 201.5 156.9)">R34</text>
<text x="204.1" y="156.8" transform="rotate(-90 204.1 156.8)">10k</text>
<text x="225.7" y="156.9" transform="rotate(-90 225.7 156.9)">R37</text>
<text x="228.2" y="157.4" transform="rotate(-90 228.2 157.4)">100k</text>
<text x="45.3" y="165.2" transform="rotate(-90 45.3 165.2)">R4</text>
<text x="47.9" y="166.3" transform="rotate(-90 47.9 166.3)">100k</text>
<text x="48.9" y="167.2">68n</text>
<text x="49.5" y="162.2">C3</text>
<text x="60.6" y="165.2" transform="rotate(-90 60.6 165.2)">R7</text>
<text x="63.1" y="166.4" transform="rotate(-90 63.1 166.4)">330R</text>
<text x="73.3" y="165.8" transform="rotate(-90 73.3 165.8)">R11</text>
<text x="75.8" y="165.7" transform="rotate(-90 75.8 165.7)">82k</text>
<text x="76.9" y="167.2">6n8</text>
<text x="77.4" y="162.2">C6</text>
<text x="92.3" y="164.5" transform="rotate(-90 92.3 164.5)">R13</text>
<text x="94.8" y="165.1" transform="rotate(-90 94.8 165.1)">330R</text>
<text x="105" y="165.8" transform="rotate(-90 105 165.8)">R17</text>
<text x="107.5" y="166.3" transform="rotate(-90 107.5 166.3)">100k</text>
<text x="108.5" y="162.2">C11</text>
<text x="108.6" y="167.2">4n7</text>
<text x="124.1" y="164.5" transform="rotate(-90 124.1 164.5)">R21</text>
<text x="126.6" y="165.1" transform="rotate(-90 126.6 165.1)">330R</text>
<text x="201.2" y="164.7">GND</text>
<text x="225.3" y="164.7">GND</text>
<text x="52.2" y="173.6">+</text>
<text x="54.2" y="171">TL072</text>
<text x="80.1" y="173.6">+</text>
<text x="82.2" y="171">TL072</text>
<text x="113.2" y="173.6">+</text>
<text x="115.2" y="168.5">TL072</text>
<text x="54" y="176.1">U2A</text>
<text x="81.9" y="176.1">U3A</text>
<text x="114.8" y="176.1">U3B</text>
</g>
<g font-size="1.8">
<text x="133.3" y="22.5">OUT 2</text>
<text x="91.4" y="25.1">+4V5</text>
<text x="152.9" y="25.1">OUT_FX</text>
<text x="152.8" y="33.9">GND_LED</text>
<text x="133.3" y="40.3">IN</text>
<text x="30.9" y="46.6">IN</text>
<text x="149.8" y="46.7">10 GND_LED</text>
<text x="150.4" y="42.9">9 IN_FX</text>
<text x="29.2" y="60.6">OUT</text>
<text x="58.4" y="70.8">+4V5</text>
<text x="26.7" y="82.2">IN_FX</text>
<text x="26.7" y="119">+4V5</text>
<text x="190.3" y="134.3">+4V5</text>
<text x="232.4" y="150.8">OUT_FX</text>
<text x="41.7" y="158.4">+4V5</text>
<text x="69.6" y="158.4">+4V5</text>
<text x="101.4" y="158.4">+4V5</text>
</g>
<g font-size="1.8" fill="#a1a1a1">
<text x="136.8" y="90.8" transform="rotate(-90 136.8 90.8)">C30</text>
<text x="139.3" y="91.4" transform="rotate(-90 139.3 91.4)">100p</text>
</g>
<g font-size="1.8" fill="#0000c2">
<text x="125.7" y="102.6">2 DIST</text>
<text x="80.8" y="141.1">Maxed</text>
<text x="87.8" y="141.1">pot</text>
<text x="92" y="141.1">replaced</text>
<text x="101.4" y="141.1">by</text>
<text x="104.6" y="141.1">resistors</text>
<text x="172.7" y="145.8">VOL</text>
</g>
<text font-size=".5" fill="#840000" x="23.9" y="27.5">Mounting</text>
</svg>
